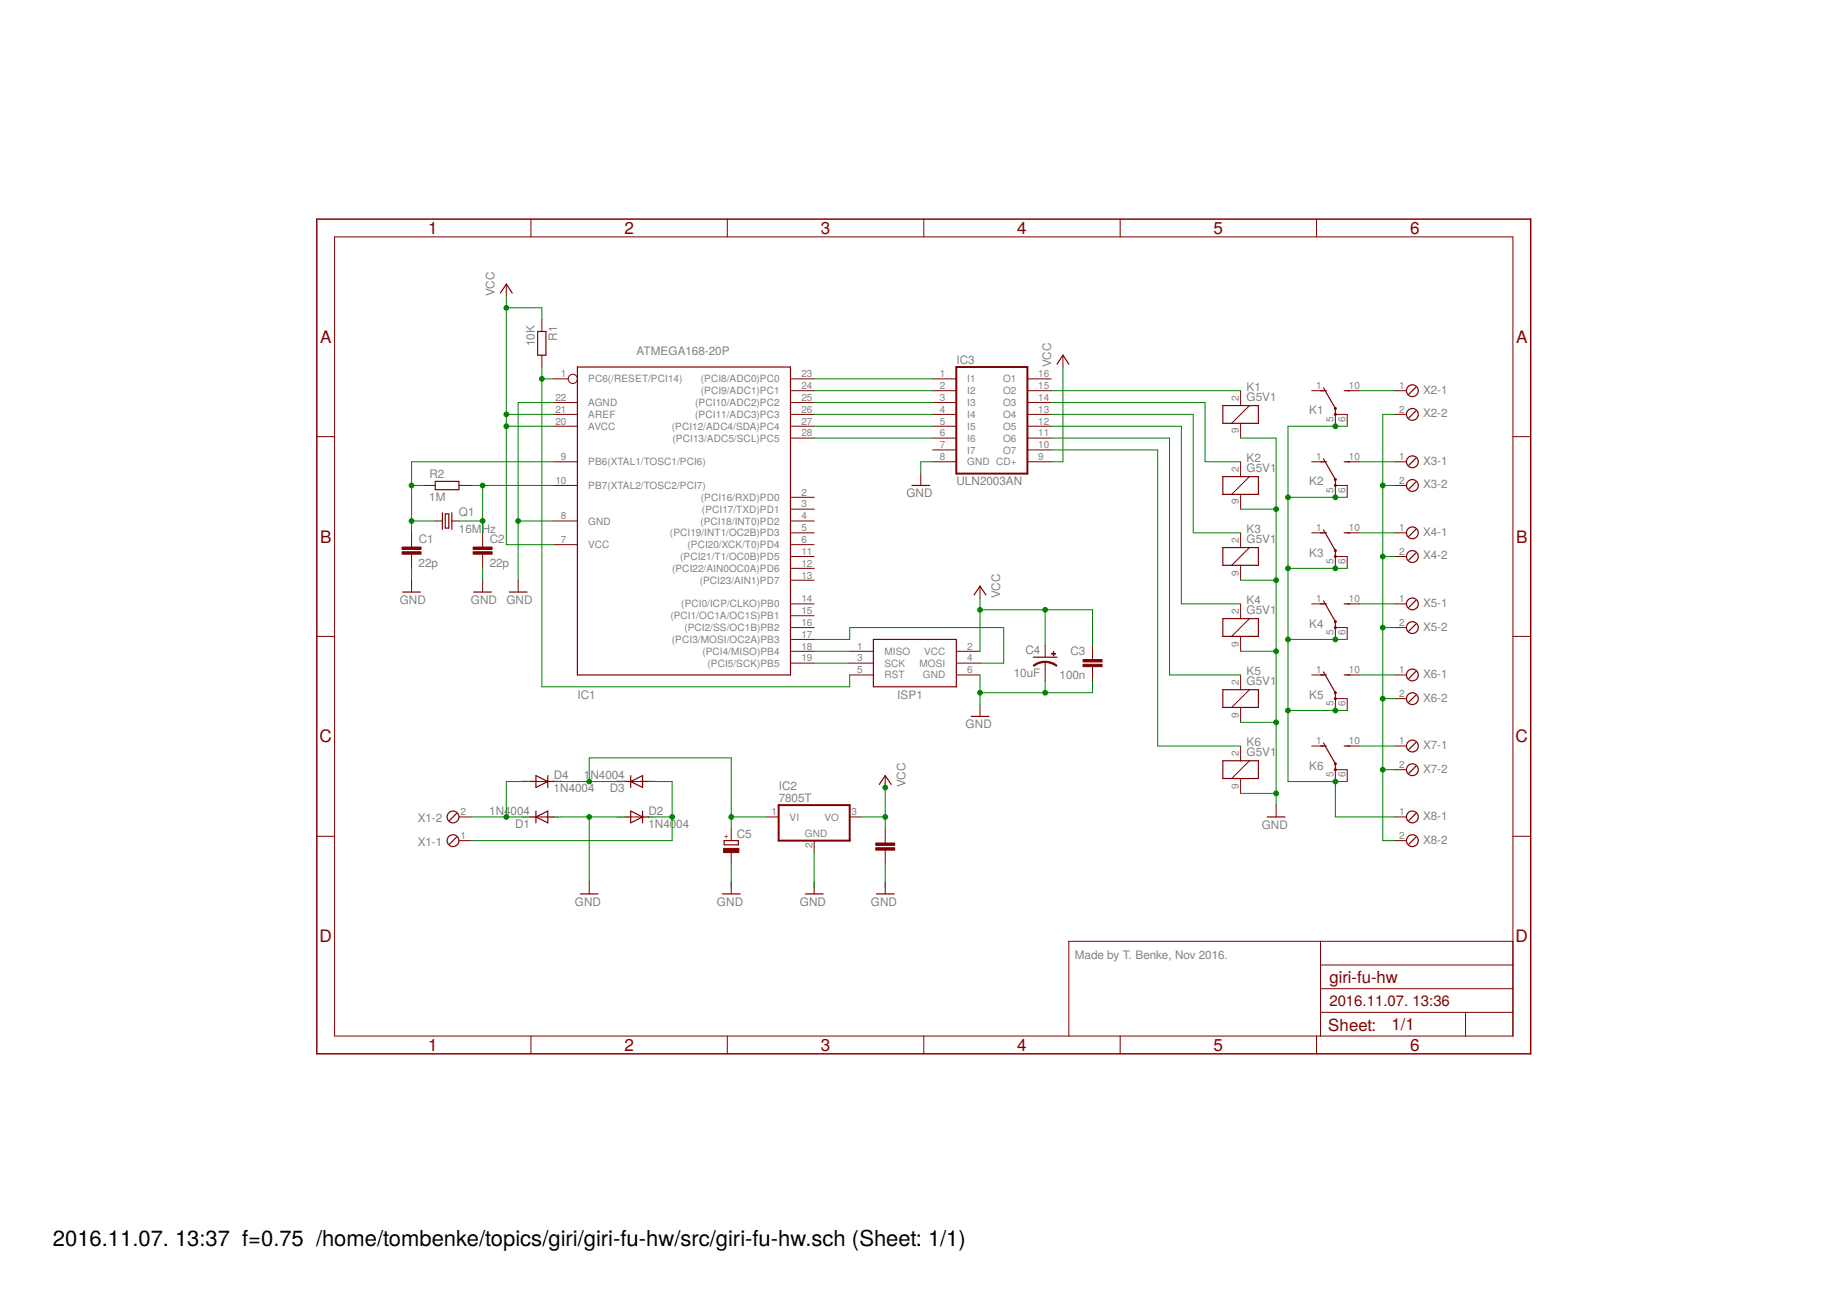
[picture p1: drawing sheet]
<svg xmlns="http://www.w3.org/2000/svg" width="297mm" height="210mm" viewBox="0 0 297 210" stroke-linecap="round" stroke-linejoin="round" font-family="sans-serif">
<g fill="none" stroke="#800000" stroke-width=".19">
<path d="M80.5 47.1l.9-1.4 1 1.4M86.5 53.3h1.3v3.8h-1.3zM92.9 59h34.2v49.6h-34.2zM170 58.6l.9-1.5 1 1.5M70 77.4h3.8v1.4h-3.8zM146.7 78.1h2.8M196.7 65.2h5.7v2.9h-5.7zM196.7 76.7h5.7v2.8h-5.7zM212.4 62.8h.9M212.4 74.3h.9M212.9 62.4l1.9 3.3v1M212.9 73.8l1.9 3.3v1"/>
<path d="M216.2 62.8h.9M216.2 74.3h.9M227.7 62.3l-1.1 1.1M227.7 66.1l-1.1 1.1M227.7 73.7l-1.1 1.1M227.7 77.5l-1.1 1.2M64.7 95.2h2.9M71.1 82.5v2.6M71.6 82.7h.6v2.2h-.6zM72.7 82.5v2.6M76.2 95.2h2.8M81.9 95.2h2.9"/>
<path d="M156.7 95.7l.9-1.4 1 1.4M196.7 88.1h5.7v2.8h-5.7zM196.7 99.5h5.7v2.9h-5.7zM212.4 85.7h.9M212.4 97.1h.9M212.9 85.2l1.9 3.4v.9M212.9 96.6l1.9 3.4v.9M216.2 85.7h.9M216.2 97.1h.9M227.7 85.1l-1.1 1.2M227.7 88.9l-1.1 1.2M227.7 96.6l-1.1 1.1"/>
<path d="M140.5 102.8h13.3v7.7h-13.3zM156.2 115.2h2.8M166.2 105.7h3.8M196.7 110.9h5.7v2.9h-5.7zM212.4 108.6h.9M212.4 120h.9M212.9 108.1l1.9 3.3v1M212.9 119.5l1.9 3.4v.9M216.2 108.6h.9M216.2 120h.9M227.7 100.4l-1.1 1.1M227.7 108l-1.1 1.1"/>
<path d="M227.7 111.8l-1.1 1.1M227.7 119.4l-1.1 1.2M73.4 134.6l-1.1 1.2M73.4 130.8l-1.1 1.2M86.2 131.4l1.9-.9v1.9zM86.2 124.8l1.9 .9-1.9 1zM86.2 130.5v1.9M88.1 124.8v1.9M101.4 130.5l1.9 .9-1.9 1zM101.4 125.7l1.9-.9v1.9zM101.4 124.8v1.9M103.3 130.5v1.9"/>
<path d="M116.5 135.2h2.2v.7h-2.2zM141.4 126.2l1-1.4 .9 1.4M196.7 122.4h5.7v2.8h-5.7zM203.8 131.4h2.9M227.7 123.2l-1.1 1.2M227.7 130.8l-1.1 1.2M227.7 134.6l-1.1 1.2M93.3 143.8h2.9M116.2 143.8h2.8M129.5 143.8h2.9M140.9 143.8h2.9"/>
<circle cx="227.1" cy="62.8" r=".95"/>
<circle cx="227.1" cy="74.3" r=".95"/>
<circle cx="227.1" cy="78.1" r=".95"/>
<circle cx="227.1" cy="66.7" r=".95"/>
<circle cx="227.1" cy="89.5" r=".95"/>
<circle cx="227.1" cy="97.1" r=".95"/>
<circle cx="227.1" cy="85.7" r=".95"/>
<circle cx="227.1" cy="112.4" r=".95"/>
<circle cx="227.1" cy="120" r=".95"/>
<circle cx="227.1" cy="100.9" r=".95"/>
<circle cx="227.1" cy="108.6" r=".95"/>
<circle cx="72.9" cy="135.2" r=".95"/>
<circle cx="72.9" cy="131.4" r=".95"/>
<circle cx="227.1" cy="131.4" r=".95"/>
<circle cx="227.1" cy="123.8" r=".95"/>
<circle cx="227.1" cy="135.2" r=".95"/>
</g>
<g fill="none" stroke="#800000" stroke-width=".16">
<path d="M53.8 38.1h189.5v128.5h-189.5zM85.4 35.2v2.9M117 35.2v2.9M148.6 35.2v2.9M180.1 35.2v2.9M211.7 35.2v2.9M81.4 45.7v1.9M87.1 51.4v1.9M87.1 57.1v1.9M170.9 57.1v1.9M50.9 70.2h2.9M68.1 78.1h1.9"/>
<path d="M73.8 78.1h1.9M89 78.1h3.9M89 74.3h3.9M89 64.7h3.9M89 66.7h3.9M89 68.6h3.9M89 60.9h2.4M127.1 64.7h3.8M127.1 66.7h3.8M127.1 68.6h3.8M127.1 80h3.8M127.1 70.5h3.8"/>
<path d="M127.1 62.8h3.8M127.1 60.9h3.8M148.1 76.2v1.9M150 74.3h3.8M150 64.7h3.8M150 66.7h3.8M150 68.6h3.8M150 70.5h3.8M150 62.8h3.8M150 60.9h3.8M150 72.4h3.8M165.2 74.3h3.8"/>
<path d="M165.2 64.7h3.8M165.2 66.7h3.8M165.2 68.6h3.8M165.2 70.5h3.8M165.2 62.8h3.8M165.2 60.9h3.8M165.2 72.4h3.8M199.5 62.8v2.4M199.5 68.1v2.4M199.5 74.3v2.4M199.5 79.5v2.4M200.9 65.2l-2.8 2.9"/>
<path d="M200.9 76.7l-2.8 2.8M210.9 74.3h2M210.9 62.8h2M214.8 80v-1.9h1.9v1.9M214.8 68.6v-1.9h1.9v1.9M216.7 74.3h1.9M216.7 62.8h1.9M224.3 78.1h1.9M224.3 74.3h1.9M224.3 66.7h1.9M224.3 62.8h1.9M243.3 70.2h2.9"/>
<path d="M66.2 85.7v2.3M66.2 89.1v2.3M66.2 93.3v1.9M70 83.8h1.1M72.7 83.8h1.1M77.6 85.7v2.3M77.6 89.1v2.3M77.6 93.3v1.9M83.3 93.3v1.9M89 83.8h3.9M89 87.6h3.9M127.1 83.8h3.8"/>
<path d="M127.1 87.6h3.8M127.1 99h3.8M127.1 97.1h3.8M127.1 93.3h3.8M127.1 91.4h3.8M127.1 89.5h3.8M127.1 85.7h3.8M127.1 81.9h3.8M157.6 94.3v1.9M199.5 85.7v2.4M199.5 90.9v2.4M199.5 97.1v2.4"/>
<path d="M200.9 88.1l-2.8 2.8M200.9 99.5l-2.8 2.9M210.9 97.1h2M210.9 85.7h2M214.8 91.4v-1.9h1.9v1.9M216.7 97.1h1.9M216.7 85.7h1.9M224.3 97.1h1.9M224.3 89.5h1.9M224.3 85.7h1.9M50.9 102.4h2.9M127.1 104.8h3.8"/>
<path d="M127.1 106.7h3.8M127.1 102.8h3.8M127.1 100.9h3.8M136.7 104.8h3.8M136.7 106.7h3.8M136.7 108.6h3.8M153.8 104.8h3.8M153.8 106.7h3.8M153.8 108.6h3.8M157.6 113.3v1.9M168.1 103.8v1.9M168.1 106.5v3"/>
<path d="M175.7 103.8v2.3M175.7 107.2v2.3M199.5 102.4v2.4M199.5 108.6v2.3M199.5 113.8v2.4M199.5 120v2.4M200.9 110.9l-2.8 2.9M210.9 108.6h2M210.9 120h2M214.8 102.8v-1.9h1.9v1.9M214.8 114.3v-1.9h1.9v1.9M216.7 108.6h1.9"/>
<path d="M216.7 120h1.9M224.3 108.6h1.9M224.3 100.9h1.9M224.3 112.4h1.9M224.3 120h1.9M243.3 102.4h2.9M50.9 134.5h2.9M73.8 131.4h1.9M73.8 135.2h1.9M85.2 131.4h3.8M85.2 125.7h3.8M100.5 131.4h3.8"/>
<path d="M100.5 125.7h3.8M117.6 133.3v1.9M117.6 137.1v1.9M123.3 131.4h1.9M130.9 135.2v1.9M136.7 131.4h1.9M142.4 124.8v1.9M142.4 133.3v2.3M142.4 136.7v2.3M199.5 125.2v2.4M200.9 122.4l-2.8 2.8M205.2 129.5v1.9"/>
<path d="M214.8 125.7v-1.9h1.9v1.9M224.3 123.8h1.9M224.3 131.4h1.9M224.3 135.2h1.9M243.3 134.5h2.9M94.8 141.9v1.9M117.6 141.9v1.9M130.9 141.9v1.9M142.4 141.9v1.9M212.4 151.4v15.2M212.4 159h30.9M212.4 155.2h30.9"/>
<path d="M243.3 151.4h-71.4v15.2M85.4 166.6v2.9M117 166.6v2.9M148.6 166.6v2.9M180.1 166.6v2.9M211.7 166.6v2.9M212.4 162.8h30.9M235.7 162.8v3.8"/>
<circle cx="92.1" cy="60.9" r=".74"/>
</g>
<g fill="#800000" stroke="#800000" stroke-width=".16">
<path d="M76.1 88.8h3v.3h-3z"/>
<path d="M76.1 88h3v.4h-3z"/>
<path d="M64.7 88.8h3v.3h-3z"/>
<path d="M64.7 88h3v.4h-3z"/>
<path d="M174.2 106.8h3v.4h-3z"/>
<path d="M174.2 106.1h3v.4h-3z"/>
<path d="M169.1 105.1h.7v.1h-.7z"/>
<path d="M169.4 104.8h.1v.7h-.1z"/>
<path d="M116.4 136.5h2.4v.6h-2.4z"/>
<path d="M140.8 136.4h3.1v.3h-3.1z"/>
<path d="M140.8 135.6h3.1v.4h-3.1z"/>
</g>
<g fill="none" stroke="#800000" stroke-width=".32">
<path d="M153.8 59h11.4v17.2h-11.4zM125.2 129.5h11.5v5.7h-11.5z"/>
<circle cx="214.8" cy="78.1" r=".08"/>
<circle cx="214.8" cy="66.7" r=".08"/>
<circle cx="214.8" cy="65.7" r=".08"/>
<circle cx="214.8" cy="77.1" r=".08"/>
<circle cx="214.8" cy="100" r=".08"/>
<circle cx="214.8" cy="89.5" r=".08"/>
<circle cx="214.8" cy="88.6" r=".08"/>
<circle cx="214.8" cy="112.4" r=".08"/>
<circle cx="214.8" cy="100.9" r=".08"/>
<circle cx="214.8" cy="111.4" r=".08"/>
<circle cx="214.8" cy="123.8" r=".08"/>
<circle cx="214.8" cy="122.9" r=".08"/>
</g>
<g fill="#800000" stroke="#800000" stroke-width=".16">
<path d="M166.2 107l.5-.3 .8-.3h.6v.2a2.78 2.78 0 0 0-1.8 .6z" fill-rule="evenodd"/>
<path d="M168.1 106.4l1.4 .3 .5 .3-.1 .2a3.1 3.1 0 0 0-1.8-.6z" fill-rule="evenodd"/>
</g>
<path d="M50.9 35.2h195.3v134.3h-195.3z" fill="none" stroke="#800000" stroke-width=".23"/>
<g fill="none" stroke="#008000" stroke-width=".16">
<path d="M81.4 49.5h5.7v1.9M81.4 47.6v40h7.6M87.1 59v51.5h49.6v-1.9M170.9 59v15.3h-1.9M66.2 78.1h1.9M75.7 78.1h13.3M77.6 78.1v7.6M81.4 66.7h7.6M81.4 68.6h7.6M87.1 60.9h1.9M89 64.7h-5.7v28.6M89 74.3h-22.8v11.4"/>
<path d="M130.9 64.7h19.1M130.9 70.5h19.1M130.9 60.9h19.1M130.9 66.7h19.1M130.9 68.6h19.1M130.9 62.8h19.1M150 74.3h-1.9v1.9M169 64.7h24.8v9.6h5.7M169 70.5h19.1v38.1h11.4M169 66.7h22.9v19h7.6M169 68.6h21v28.5h9.5M169 72.4h17.2v47.6h13.3"/>
<path d="M169 62.8h30.5M199.5 70.5h5.7v59M207.1 80h9.6M216.7 68.6h-9.6v57.1h9.6M218.6 74.3h5.7M218.6 62.8h5.7M222.4 78.1h1.9M224.3 66.7h-1.9v68.5h1.9M66.2 83.8h3.8M66.2 91.4v1.9M73.8 83.8h3.8M77.6 91.4v1.9"/>
<path d="M83.3 83.8h5.7M157.6 96.2v8.6M157.6 98.1h18.1v5.7M168.1 98.1v5.7M199.5 81.9h5.7M199.5 93.3h5.7M207.1 91.4h9.6M218.6 97.1h5.7M218.6 85.7h5.7M222.4 89.5h1.9M130.9 104.8h5.8M130.9 102.8h5.8v-1.9h24.7v5.8h-3.8"/>
<path d="M130.9 106.7h5.8M157.6 108.6v4.7M168.1 109.5v1.9M175.7 109.5v1.9h-18.1M199.5 104.8h5.7M199.5 116.2h5.7M207.1 102.8h9.6M207.1 114.3h9.6M218.6 120h5.7M218.6 108.6h5.7M222.4 100.9h1.9M222.4 112.4h1.9"/>
<path d="M75.7 131.4h9.5M85.2 125.7h-3.8v5.7M89 125.7h11.5M89 131.4h11.5M94.8 125.7v-3.8h22.8v11.4M94.8 131.4v10.5M104.3 125.7h3.8v9.5h-32.4M104.3 131.4h3.8M117.6 131.4h5.7M117.6 139v3.8M130.9 137.1v5.7M138.6 131.4h3.8"/>
<path d="M142.4 125.7v7.6M142.4 139v3.8M199.5 127.6h5.7M214.8 125.7v5.7h9.5M222.4 123.8h1.9"/>
</g>
<g fill="#008000" stroke="#008000" stroke-width=".16">
<circle cx="168.1" cy="111.4" r=".38"/>
<circle cx="157.6" cy="111.4" r=".38"/>
<circle cx="83.3" cy="83.8" r=".38"/>
<circle cx="205.2" cy="116.2" r=".38"/>
<circle cx="205.2" cy="104.8" r=".38"/>
<circle cx="205.2" cy="93.3" r=".38"/>
<circle cx="205.2" cy="81.9" r=".38"/>
<circle cx="205.2" cy="127.6" r=".38"/>
<circle cx="87.1" cy="60.9" r=".38"/>
<circle cx="168.1" cy="98.1" r=".38"/>
<circle cx="157.6" cy="98.1" r=".38"/>
<circle cx="81.4" cy="68.6" r=".38"/>
<circle cx="81.4" cy="66.7" r=".38"/>
<circle cx="81.4" cy="49.5" r=".38"/>
<circle cx="66.2" cy="83.8" r=".38"/>
<circle cx="66.2" cy="78.1" r=".38"/>
<circle cx="77.6" cy="83.8" r=".38"/>
<circle cx="77.6" cy="78.1" r=".38"/>
<circle cx="214.8" cy="114.3" r=".38"/>
<circle cx="214.8" cy="125.7" r=".38"/>
<circle cx="207.1" cy="114.3" r=".38"/>
<circle cx="207.1" cy="102.8" r=".38"/>
<circle cx="207.1" cy="91.4" r=".38"/>
<circle cx="214.8" cy="91.4" r=".38"/>
<circle cx="207.1" cy="80" r=".38"/>
<circle cx="214.8" cy="80" r=".38"/>
<circle cx="214.8" cy="68.6" r=".38"/>
<circle cx="214.8" cy="102.8" r=".38"/>
<circle cx="94.8" cy="131.4" r=".38"/>
<circle cx="94.8" cy="125.7" r=".38"/>
<circle cx="117.6" cy="131.4" r=".38"/>
<circle cx="81.4" cy="131.4" r=".38"/>
<circle cx="108.1" cy="131.4" r=".38"/>
<circle cx="142.4" cy="131.4" r=".38"/>
<circle cx="142.4" cy="126.7" r=".38"/>
<circle cx="222.4" cy="123.8" r=".38"/>
<circle cx="222.4" cy="112.4" r=".38"/>
<circle cx="222.4" cy="100.9" r=".38"/>
<circle cx="222.4" cy="89.5" r=".38"/>
<circle cx="222.4" cy="78.1" r=".38"/>
</g>
<text font-size="3.5" x="8.5" y="200.4">2016.11.07. 13:37 f=0.75 /home/tombenke/topics/giri/giri-fu-hw/src/giri-fu-hw.sch (Sheet: 1/1)</text>
<g font-size="2.8" fill="#800000">
<text x="68.8" y="37.6">1</text>
<text x="100.4" y="37.6">2</text>
<text x="132" y="37.6">3</text>
<text x="163.6" y="37.6">4</text>
<text x="195.2" y="37.6">5</text>
<text x="226.8" y="37.6">6</text>
<text x="51.5" y="55.1">A</text>
<text x="243.8" y="55.1">A</text>
<text x="51.5" y="87.3">B</text>
<text x="243.8" y="87.3">B</text>
<text x="51.4" y="119.4">C</text>
<text x="243.8" y="119.4">C</text>
<text x="51.4" y="151.6">D</text>
<text x="243.8" y="151.6">D</text>
<text x="68.8" y="169">1</text>
<text x="100.4" y="169">2</text>
<text x="132" y="169">3</text>
<text x="163.6" y="169">4</text>
<text x="195.2" y="169">5</text>
<text x="226.8" y="169">6</text>
</g>
<g font-size="2.7" fill="#800000">
<text x="213.8" y="158.1">giri-fu-hw</text>
<text x="213.6" y="165.8">Sheet:</text>
<text x="223.8" y="165.7">1/1</text>
</g>
<text font-size="2.4" fill="#800000" x="213.8" y="161.9">2016.11.07. 13:36</text>
<g font-size="1.9" fill="#808080">
<text x="79.5" y="47.6" transform="rotate(-90 79.5 47.6)">VCC</text>
<text x="86" y="55.7" transform="rotate(-90 86 55.7)">10K</text>
<text x="89.6" y="54.8" transform="rotate(-90 89.6 54.8)">R1</text>
<text x="102.4" y="57.1">ATMEGA168-20P</text>
<text x="153.8" y="58.5">IC3</text>
<text x="169" y="59" transform="rotate(-90 169 59)">VCC</text>
<text x="200.5" y="64.5">G5V1</text>
<text x="200.5" y="62.8">K1</text>
<text x="228.9" y="63.3">X2-1</text>
<text x="210.6" y="66.7">K1</text>
<text x="228.9" y="67.1">X2-2</text>
<text x="69.1" y="77">R2</text>
<text x="200.5" y="75.9">G5V1</text>
<text x="200.5" y="74.3">K2</text>
<text x="228.9" y="74.8">X3-1</text>
<text x="69" y="80.6">1M</text>
<text x="73.8" y="83">Q1</text>
<text x="145.8" y="80">GND</text>
<text x="153.8" y="78.1">ULN2003AN</text>
<text x="210.6" y="78.1">K2</text>
<text x="228.9" y="78.6">X3-2</text>
<text x="67.3" y="87.3">C1</text>
<text x="73.8" y="85.7">16MHz</text>
<text x="78.8" y="87.3">C2</text>
<text x="200.5" y="87.3">G5V1</text>
<text x="200.5" y="85.7">K3</text>
<text x="210.6" y="89.5">K3</text>
<text x="228.9" y="86.2">X4-1</text>
<text x="228.9" y="90">X4-2</text>
<text x="67.3" y="91.1">22p</text>
<text x="78.8" y="91.1">22p</text>
<text x="64.3" y="97.1">GND</text>
<text x="75.7" y="97.1">GND</text>
<text x="81.4" y="97.1">GND</text>
<text x="160.8" y="96.2" transform="rotate(-90 160.8 96.2)">VCC</text>
<text x="200.5" y="98.8">G5V1</text>
<text x="200.5" y="97.1">K4</text>
<text x="210.6" y="100.9">K4</text>
<text x="228.9" y="97.6">X5-1</text>
<text x="228.9" y="101.4">X5-2</text>
<text x="164.9" y="105.2">C4</text>
<text x="172.2" y="105.4">C3</text>
<text x="92.9" y="112.4">IC1</text>
<text x="144.3" y="112.4">ISP1</text>
<text x="163" y="108.8">10uF</text>
<text x="170.4" y="109.2">100n</text>
<text x="200.5" y="110.2">G5V1</text>
<text x="200.5" y="108.6">K5</text>
<text x="210.6" y="112.4">K5</text>
<text x="228.9" y="109">X6-1</text>
<text x="228.9" y="112.8">X6-2</text>
<text x="155.3" y="117.1">GND</text>
<text x="200.5" y="120">K6</text>
<text x="89.1" y="125.3">D4</text>
<text x="93.9" y="125.3">1</text>
<text x="95" y="125.3">N4004</text>
<text x="200.5" y="121.6">G5V1</text>
<text x="210.6" y="123.8">K6</text>
<text x="228.9" y="120.5">X7-1</text>
<text x="228.9" y="124.3">X7-2</text>
<text x="78.7" y="131">1N4004</text>
<text x="89" y="127.4">1N4004</text>
<text x="98.1" y="127.4">D3</text>
<text x="104.3" y="131.1">D2</text>
<text x="125.2" y="129">7805T</text>
<text x="125.2" y="127.1">IC2</text>
<text x="145.6" y="126.6" transform="rotate(-90 145.6 126.6)">VCC</text>
<text x="228.9" y="131.9">X8-1</text>
<text x="67.2" y="136.1">X1-1</text>
<text x="67.2" y="132.3">X1-2</text>
<text x="82.8" y="133.1">D1</text>
<text x="104.3" y="133.1">1N4004</text>
<text x="118.5" y="134.9">C5</text>
<text x="202.9" y="133.3">GND</text>
<text x="228.9" y="135.7">X8-2</text>
<text x="92.4" y="145.7">GND</text>
<text x="115.3" y="145.7">GND</text>
<text x="128.6" y="145.7">GND</text>
<text x="140.1" y="145.7">GND</text>
<text x="172.9" y="154.3">Made by T. Benke, Nov 2016.</text>
</g>
<g font-size="1.6" fill="#808080">
<text x="89.3" y="64.5">22</text>
<text x="90.2" y="60.7">1</text>
<text x="94.6" y="65.3">AGND</text>
<text x="94.6" y="61.5">PC6(/RESET/PCI14)</text>
<text x="111.8" y="65.3">(PCI10/ADC2)PC2</text>
<text x="112.7" y="63.4">(PCI9/ADC1)PC1</text>
<text x="112.7" y="61.5">(PCI8/ADC0)PC0</text>
<text x="128.9" y="64.5">25</text>
<text x="128.9" y="62.6">24</text>
<text x="128.9" y="60.7">23</text>
<text x="151.2" y="60.7">1</text>
<text x="151.2" y="62.6">2</text>
<text x="151.2" y="64.5">3</text>
<text x="155.6" y="61.5">I1</text>
<text x="155.6" y="63.4">I2</text>
<text x="155.6" y="65.3">I3</text>
<text x="161.3" y="61.5">O1</text>
<text x="161.3" y="63.4">O2</text>
<text x="161.3" y="65.3">O3</text>
<text x="167" y="60.7">16</text>
<text x="167" y="62.6">15</text>
<text x="167" y="64.5">14</text>
<text x="199.2" y="64.5" transform="rotate(-90 199.2 64.5)">2</text>
<text x="211.7" y="62.6">1</text>
<text x="216.9" y="62.6">10</text>
<text x="225" y="62.6">1</text>
<text x="89.3" y="66.4">21</text>
<text x="89.3" y="68.3">20</text>
<text x="94.6" y="67.2">AREF</text>
<text x="94.6" y="69.1">AVCC</text>
<text x="108" y="69.1">(PCI12/ADC4/SDA)PC4</text>
<text x="108.2" y="71">(PCI13/ADC5/SCL)PC5</text>
<text x="111.8" y="67.2">(PCI11/ADC3)PC3</text>
<text x="128.9" y="70.2">28</text>
<text x="128.9" y="68.3">27</text>
<text x="128.9" y="66.4">26</text>
<text x="151.2" y="66.4">4</text>
<text x="151.2" y="68.3">5</text>
<text x="151.2" y="70.2">6</text>
<text x="155.6" y="67.2">I4</text>
<text x="155.6" y="69.1">I5</text>
<text x="155.6" y="71">I6</text>
<text x="161.3" y="67.2">O4</text>
<text x="161.3" y="69.1">O5</text>
<text x="161.3" y="71">O6</text>
<text x="167" y="66.4">13</text>
<text x="167" y="68.3">12</text>
<text x="167" y="70.2">11</text>
<text x="199.2" y="69.7" transform="rotate(-90 199.2 69.7)">9</text>
<text x="214.5" y="67.8" transform="rotate(-90 214.5 67.8)">5</text>
<text x="216.4" y="67.8" transform="rotate(-90 216.4 67.8)">6</text>
<text x="225" y="66.4">2</text>
<text x="89.3" y="77.8">10</text>
<text x="90.2" y="74">9</text>
<text x="94.6" y="74.8">PB6(XTAL1/TOSC1/PCI6)</text>
<text x="151.2" y="72.1">7</text>
<text x="151.2" y="74">8</text>
<text x="155.6" y="72.9">I7</text>
<text x="155.6" y="74.8">GND CD+</text>
<text x="161.3" y="72.9">O7</text>
<text x="167" y="72.1">10</text>
<text x="167" y="74">9</text>
<text x="199.2" y="75.9" transform="rotate(-90 199.2 75.9)">2</text>
<text x="211.7" y="74">1</text>
<text x="216.9" y="74">10</text>
<text x="225" y="74">1</text>
<text x="225" y="77.8">2</text>
<text x="90.2" y="83.5">8</text>
<text x="94.6" y="78.7">PB7(XTAL2/TOSC2/PCI7)</text>
<text x="112.7" y="80.6">(PCI16/RXD)PD0</text>
<text x="112.9" y="82.5">(PCI17/TXD)PD1</text>
<text x="128.9" y="83.5">4</text>
<text x="128.9" y="81.6">3</text>
<text x="128.9" y="79.7">2</text>
<text x="199.2" y="81.1" transform="rotate(-90 199.2 81.1)">9</text>
<text x="214.5" y="79.2" transform="rotate(-90 214.5 79.2)">5</text>
<text x="216.4" y="79.2" transform="rotate(-90 216.4 79.2)">6</text>
<text x="90.2" y="87.3">7</text>
<text x="94.6" y="84.4">GND</text>
<text x="94.6" y="88.2">VCC</text>
<text x="107.8" y="86.3">(PCI19/INT1/OC2B)PD3</text>
<text x="110.6" y="88.2">(PCI20/XCK/T0)PD4</text>
<text x="112.6" y="84.4">(PCI18/INT0)PD2</text>
<text x="128.9" y="89.2">11</text>
<text x="128.9" y="87.3">6</text>
<text x="128.9" y="85.4">5</text>
<text x="199.2" y="87.3" transform="rotate(-90 199.2 87.3)">2</text>
<text x="211.7" y="85.4">1</text>
<text x="216.9" y="85.4">10</text>
<text x="225" y="85.4">1</text>
<text x="225" y="89.2">2</text>
<text x="108.1" y="92">(PCI22/AIN0OC0A)PD6</text>
<text x="109.4" y="90.1">(PCI21/T1/OC0B)PD5</text>
<text x="112.5" y="93.9">(PCI23/AIN1)PD7</text>
<text x="128.9" y="93.1">13</text>
<text x="128.9" y="91.2">12</text>
<text x="199.2" y="92.6" transform="rotate(-90 199.2 92.6)">9</text>
<text x="214.5" y="90.7" transform="rotate(-90 214.5 90.7)">5</text>
<text x="216.4" y="90.7" transform="rotate(-90 216.4 90.7)">6</text>
<text x="107.8" y="99.6">(PCI1/OC1A/OC1S)PB1</text>
<text x="109.6" y="97.7">(PCI0/ICP/CLKO)PB0</text>
<text x="110.1" y="101.5">(PCI2/SS/OC1B)PB2</text>
<text x="128.9" y="100.7">16</text>
<text x="128.9" y="98.8">15</text>
<text x="128.9" y="96.9">14</text>
<text x="199.2" y="98.8" transform="rotate(-90 199.2 98.8)">2</text>
<text x="211.7" y="96.9">1</text>
<text x="216.9" y="96.9">10</text>
<text x="225" y="96.9">1</text>
<text x="225" y="100.7">2</text>
<text x="108.1" y="103.4">(PCI3/MOSI/OC2A)PB3</text>
<text x="113" y="105.3">(PCI4/MISO)PB4</text>
<text x="113.8" y="107.2">(PCI5/SCK)PB5</text>
<text x="128.9" y="106.4">19</text>
<text x="128.9" y="104.5">18</text>
<text x="128.9" y="102.6">17</text>
<text x="137.8" y="104.5">1</text>
<text x="137.8" y="106.4">3</text>
<text x="142.2" y="105.3">MISO</text>
<text x="142.2" y="107.2">SCK</text>
<text x="147.9" y="107.2">MOSI</text>
<text x="148.7" y="105.3">VCC</text>
<text x="155.6" y="106.4">4</text>
<text x="155.6" y="104.5">2</text>
<text x="199.2" y="104" transform="rotate(-90 199.2 104)">9</text>
<text x="214.5" y="102.1" transform="rotate(-90 214.5 102.1)">5</text>
<text x="216.4" y="102.1" transform="rotate(-90 216.4 102.1)">6</text>
<text x="137.8" y="108.3">5</text>
<text x="142.2" y="109.1">RST</text>
<text x="148.4" y="109.1">GND</text>
<text x="155.6" y="108.3">6</text>
<text x="199.2" y="110.2" transform="rotate(-90 199.2 110.2)">2</text>
<text x="211.7" y="108.3">1</text>
<text x="214.5" y="113.5" transform="rotate(-90 214.5 113.5)">5</text>
<text x="216.4" y="113.5" transform="rotate(-90 216.4 113.5)">6</text>
<text x="216.9" y="108.3">10</text>
<text x="225" y="108.3">1</text>
<text x="225" y="112.1">2</text>
<text x="199.2" y="115.4" transform="rotate(-90 199.2 115.4)">9</text>
<text x="211.7" y="119.7">1</text>
<text x="216.9" y="119.7">10</text>
<text x="225" y="119.7">1</text>
<text x="199.2" y="121.6" transform="rotate(-90 199.2 121.6)">2</text>
<text x="214.5" y="124.9" transform="rotate(-90 214.5 124.9)">5</text>
<text x="216.4" y="124.9" transform="rotate(-90 216.4 124.9)">6</text>
<text x="225" y="123.5">2</text>
<text x="74.1" y="131.1">2</text>
<text x="124.1" y="131.1">1</text>
<text x="127" y="132">VI</text>
<text x="132.6" y="132">VO</text>
<text x="136.9" y="131.1">3</text>
<text x="199.2" y="126.9" transform="rotate(-90 199.2 126.9)">9</text>
<text x="225" y="131.1">1</text>
<text x="74.1" y="135">1</text>
<text x="129.4" y="134.7">GND</text>
<text x="130.7" y="136.4" transform="rotate(-90 130.7 136.4)">2</text>
<text x="225" y="135">2</text>
</g>
<text font-size="1.3" fill="#800000" x="117.2" y="134.9" transform="rotate(-90 117.2 134.9)">+</text>
<g font-size=".4" fill="#800080">
<text x="84" y="125.8">SpiceOrder 1</text>
<text x="87.8" y="125.8">SpiceOrder 2</text>
<text x="99.2" y="125.8">SpiceOrder 2</text>
<text x="103" y="125.8">SpiceOrder 1</text>
<text x="84" y="131.6">SpiceOrder 2</text>
<text x="87.8" y="131.6">SpiceOrder 1</text>
<text x="99.2" y="131.6">SpiceOrder 1</text>
<text x="103" y="131.6">SpiceOrder 2</text>
</g>
</svg>
